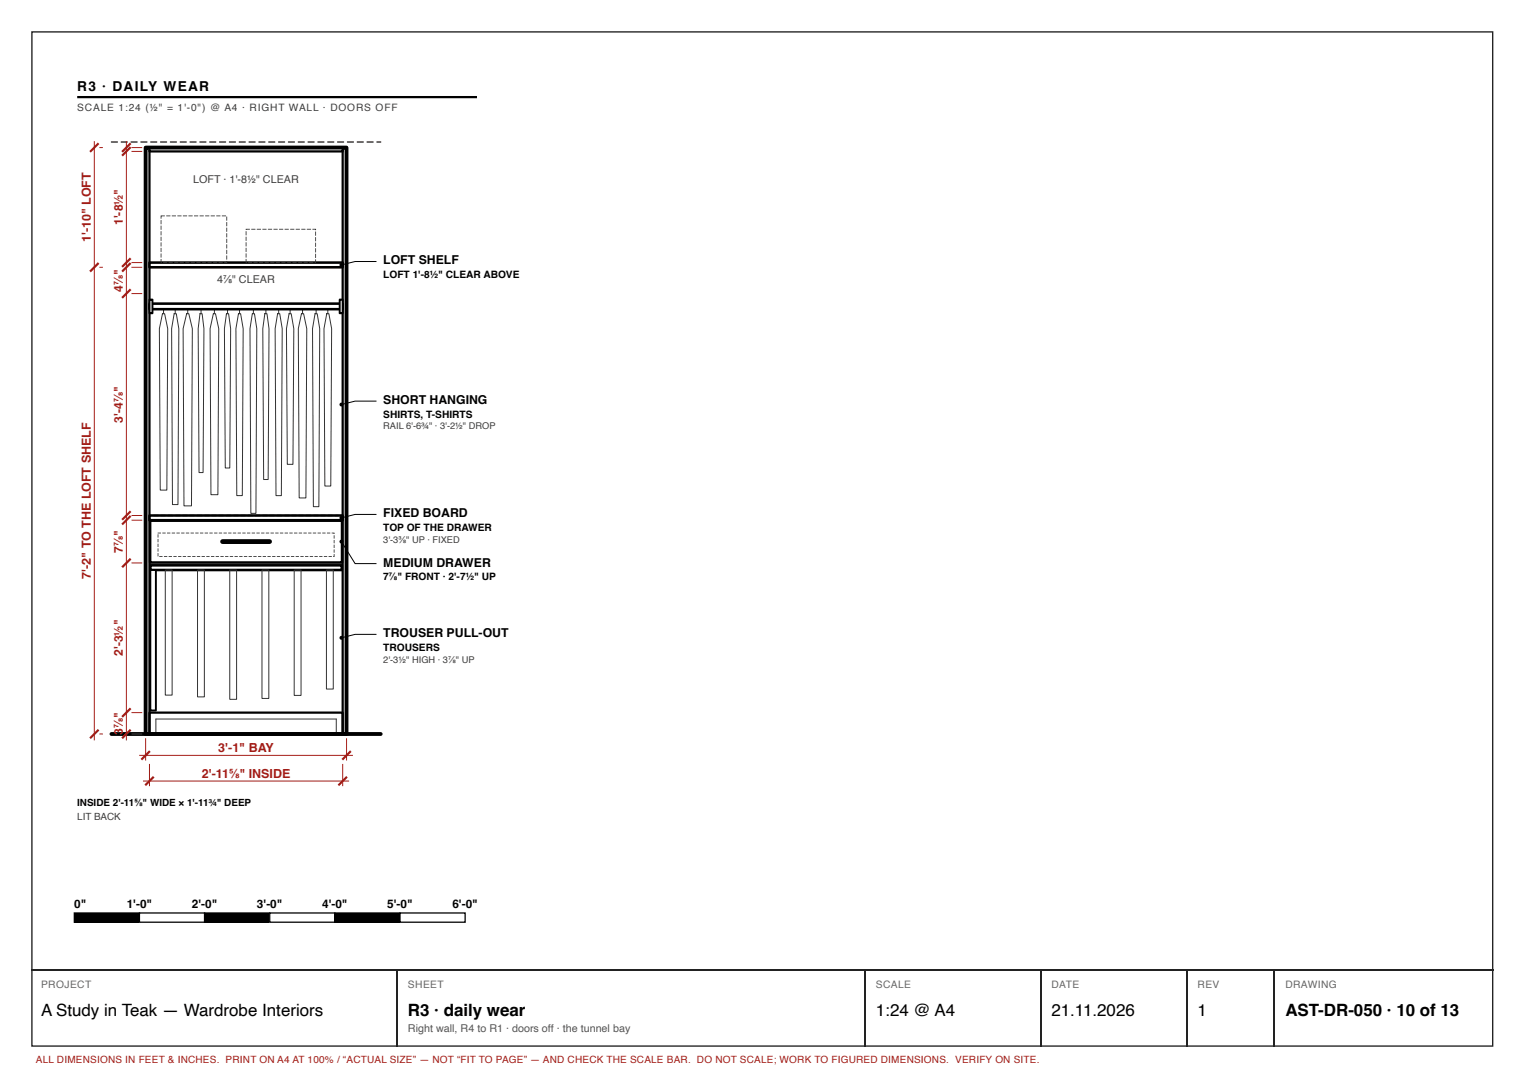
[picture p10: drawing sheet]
<svg xmlns="http://www.w3.org/2000/svg" width="297mm" height="210mm" viewBox="0 0 297 210" stroke-linecap="round" stroke-linejoin="round" font-family="sans-serif">
<path d="M6.2 6.2h284.7v197.7h-284.7z" fill="none" stroke="#222" stroke-width=".26"/>
<path d="M15 18.9h78" fill="none" stroke="#000" stroke-width=".44"/>
<path d="M21.6 27.6h1.3l.1 .1-.1 .1h-1.2zM23.6 27.6h1.2l.1 .1-.1 .1h-1.2zM25.5 27.6h1.2l.1 .1-.1 .1h-1.2zM27.4 27.6h1.2l.1 .1-.1 .1h-1.1zM29.3 27.6h1.2l.2 .1-.2 .1h-1.1zM31.2 27.6h1.3l.1 .1-.1 .1h-1.2zM33.1 27.6h1.3l.1 .1-.1 .1h-1.2zM35.1 27.6h1.2l.1 .1-.1 .1h-1.2zM37 27.6h1.2l.1 .1-.1 .1h-1.2zM38.9 27.6h1.2l.1 .1-.1 .1h-1.1zM40.8 27.6h1.2l.2 .1-.2 .1h-1.1zM42.7 27.6h1.3l.1 .1-.1 .1h-1.2zM44.6 27.6h1.3l.1 .1-.1 .1h-1.2zM46.5 27.6h1.3l.1 .1-.1 .1h-1.2zM48.5 27.6h1.2l.1 .1-.1 .1h-1.2zM50.4 27.6h1.2l.1 .1-.1 .1h-1.1zM52.3 27.6h1.2l.2 .1-.2 .1h-1.1zM54.2 27.6h1.3l.1 .1-.1 .1h-1.2zM56.1 27.6h1.3l.1 .1-.1 .1h-1.2zM58 27.6h1.3l.1 .1-.1 .1h-1.2zM60 27.6h1.2l.1 .1-.1 .1h-1.2zM61.9 27.6h1.2l.1 .1-.1 .1h-1.1zM63.8 27.6h1.2l.2 .1-.2 .1h-1.1zM65.7 27.6h1.3l.1 .1-.1 .1h-1.2zM67.6 27.6h1.3l.1 .1-.1 .1h-1.2zM69.5 27.6h1.3l.1 .1-.1 .1h-1.2zM71.5 27.6h1.2l.1 .1-.1 .1h-1.2zM73.4 27.6h.8l.1 .1-.8 .1z" fill="#000"/>
<path d="M21.7 143h52.5" fill="none" stroke="#000" stroke-width=".75"/>
<path d="M28.4 28.8h.7v114.2h-.7z" fill="#fff"/>
<path d="M28.4 28.8h.7v114.2h-.7z" fill="none" stroke="#000" stroke-width=".44"/>
<path d="M66.8 28.8h.7v114.2h-.7z" fill="#fff"/>
<path d="M66.8 28.8h.7v114.2h-.7z" fill="none" stroke="#000" stroke-width=".44"/>
<path d="M29.1 28.8h37.7v.7h-37.7z" fill="#fff"/>
<path d="M29.1 28.8h37.7v.7h-37.7zM29.1 138.9h37.7v4.1h-37.7z" fill="none" stroke="#000" stroke-width=".44"/>
<path d="M30.4 143v-2.9h35.1v2.9" fill="none" stroke="#333" stroke-width=".19"/>
<path d="M28.4 28.8h39.1v114.2h-39.1z" fill="none" stroke="#000" stroke-width=".75"/>
<path d="M29.3 110.2h37.3v.9h-37.3z" fill="#fff"/>
<path d="M29.3 110.2h37.3v.9h-37.3z" fill="none" stroke="#000" stroke-width=".5"/>
<path d="M29.3 111.1h1.1v27.4h-1.1z" fill="#fff"/>
<path d="M29.3 111.1h1.1v27.4h-1.1z" fill="none" stroke="#000" stroke-width=".37"/>
<path d="M32.2 111.1h1.3v24.4h-1.3zM38.5 111.1h1.3v24.7h-1.3zM44.8 111.1h1.3v25.2h-1.3zM51.1 111.1h1.3v25h-1.3zM57.3 111.1h1.4v24.4h-1.4zM63.6 111.1h1.4v23.2h-1.4z" fill="none" stroke="#333" stroke-width=".19"/>
<path d="M29.3 101.5h37.4v8.1h-37.4z" fill="#fff"/>
<path d="M29.3 101.5h37.4v8.1h-37.4z" fill="none" stroke="#000" stroke-width=".5"/>
<path d="M43.4 105.5h9.1" fill="none" stroke="#000" stroke-width=".94"/>
<path d="M31.7 103.8l.6 .1-.6 .1zM32.6 103.8l.6 .1-.6 .1zM33.5 103.8l.6 .1-.6 .1zM34.4 103.8l.6 .1-.5 .1zM35.3 103.8l.7 .1-.6 .1zM36.2 103.8l.7 .1-.6 .1zM37.2 103.8l.6 .1-.6 .1zM38.1 103.8l.6 .1-.6 .1zM39 103.8l.6 .1-.6 .1zM39.9 103.8l.6 .1-.5 .1zM40.8 103.8l.7 .1-.6 .1zM41.7 103.8l.7 .1-.6 .1zM42.7 103.8l.6 .1-.6 .1zM43.6 103.8l.6 .1-.6 .1zM44.5 103.8l.6 .1-.6 .1zM45.4 103.8l.6 .1-.5 .1zM46.3 103.8l.7 .1-.6 .1zM47.2 103.8l.7 .1-.6 .1zM48.2 103.8l.6 .1-.6 .1zM49.1 103.8l.6 .1-.6 .1zM50 103.8l.6 .1-.6 .1zM50.9 103.8l.6 .1-.5 .1zM51.8 103.8l.7 .1-.6 .1zM52.7 103.8l.7 .1-.6 .1zM53.6 103.8l.7 .1-.6 .1zM54.6 103.8l.6 .1-.6 .1zM55.5 103.8l.6 .1-.6 .1zM56.4 103.8l.6 .1-.5 .1zM57.3 103.8l.7 .1-.6 .1zM58.2 103.8l.7 .1-.6 .1zM59.1 103.8l.7 .1-.6 .1zM60.1 103.8l.6 .1-.6 .1zM61 103.8l.6 .1-.6 .1zM61.9 103.8l.6 .1-.5 .1zM62.8 103.8l.7 .1-.6 .1zM63.7 103.8l.7 .1-.6 .1zM64.6 103.8h.6v.2h-.1v-.1l-.4 .1zM65.1 104.3l.1 .1-.1 .6zM65.1 105.2l.1 .1-.1 .6zM65.1 106.2h.1l-.1 .6zM65.1 107.1h.1l-.1 .6zM65.1 108l.1 .1-.1 .4h-.2h.2zM64 108.4l.7 .1h-.6zM63.1 108.4l.7 .1h-.6zM62.2 108.4l.7 .1h-.6zM61.3 108.4l.6 .1h-.5zM60.4 108.4l.6 .1h-.6zM59.5 108.4l.6 .1h-.6zM58.5 108.4l.7 .1h-.6zM57.6 108.4l.7 .1h-.6zM56.7 108.4l.7 .1h-.6zM55.8 108.4l.6 .1h-.5zM54.9 108.4l.6 .1h-.6zM54 108.4l.6 .1h-.6zM53 108.4l.7 .1h-.6zM52.1 108.4l.7 .1h-.6zM51.2 108.4l.7 .1h-.6zM50.3 108.4l.6 .1h-.5zM49.4 108.4l.6 .1h-.6zM48.5 108.4l.6 .1h-.6zM47.5 108.4l.7 .1h-.6zM46.6 108.4l.7 .1h-.6zM45.7 108.4l.7 .1h-.6zM44.8 108.4l.6 .1h-.5zM43.9 108.4l.6 .1h-.6zM43 108.4l.6 .1h-.6zM42 108.4l.7 .1h-.6zM41.1 108.4l.7 .1h-.6zM40.2 108.4l.7 .1h-.6zM39.3 108.4l.6 .1h-.5zM38.4 108.4l.6 .1h-.6zM37.5 108.4l.6 .1h-.6zM36.5 108.4l.7 .1h-.6zM35.6 108.4l.7 .1h-.6zM34.7 108.4l.7 .1h-.6zM33.8 108.4l.6 .1h-.5zM32.9 108.4l.6 .1h-.6zM32 108.4l.6 .1h-.6zM31 108.4l.7 .1h-.6zM30.7 107.8l.2 .1-.1 .5zM30.7 106.9h.2l-.1 .6zM30.7 106h.2l-.1 .6zM30.7 105l.2 .1-.1 .6zM30.7 104.1l.2 .1-.1 .6zM30.7 103.8l.7 .1-.6 .1z" fill="#333"/>
<path d="M29.1 100.5h37.7v.9h-37.7z" fill="#fff"/>
<path d="M29.1 100.5h37.7v.9h-37.7z" fill="none" stroke="#000" stroke-width=".5"/>
<g fill="none" stroke="#333" stroke-width=".19">
<path d="M31.9 59.3v1.8M34.1 59.3v1.8M36.6 59.3v1.8M39.2 59.3v1.8M41.8 59.3v1.8M44.3 59.3v1.8M46.7 59.3v1.8M49.4 59.3v1.8M51.8 59.3v1.8M54.3 59.3v1.8M56.5 59.3v1.8M59 59.3v1.8"/>
<path d="M61.6 59.3v1.8M63.9 59.3v1.8M31.7 61.1h.4l.6 2.9-.2 31.5h-1.3l-.1-31.5zM33.9 61.1h.5l.5 2.9-.2 34.3h-1.1l-.2-34.3zM36.4 61.1h.4l.7 2.9-.2 34.6h-1.4l-.2-34.6zM39 61.1h.4l.3 2.9-.1 28.1h-.8l-.2-28.1zM41.6 61.1h.4l.6 2.9-.1 32.4h-1.4l-.2-32.4zM44.1 61.1h.5l.4 2.9-.2 27.2h-.9l-.2-27.2zM46.5 61.1h.4l.5 2.9-.2 32.6h-1.1l-.1-32.6zM49.2 61.1h.4l.4 2.9-.1 36h-1l-.2-36zM51.6 61.1h.4l.4 2.9-.1 29.4h-.9l-.2-29.4zM54.1 61.1h.4l.5 2.9-.2 32.6h-1l-.2-32.6z"/>
<path d="M56.3 61.1h.5l.5 2.9-.2 26.5h-1.1l-.2-26.5zM58.8 61.1h.4l.6 2.9-.2 33h-1.3l-.2-33zM61.4 61.1h.4l.5 2.9-.2 34.7h-1l-.2-34.7zM63.7 61.1h.4l.5 2.9-.1 30.7h-1.2l-.2-30.7z"/>
</g>
<path d="M29.9 100.4l.9-.1 .1 .2-.1 .1h-.8zM31.3 100.4l.9-.1 .1 .2-.1 .1h-.8zM32.7 100.4l.9-.1 .2 .2-.2 .1h-.8zM34.1 100.4l.9-.1 .2 .2-.2 .1h-.8zM35.5 100.4l1-.1 .1 .2-.1 .1h-.9zM37 100.4l.9-.1 .1 .2-.1 .1h-.9zM38.4 100.4l.9-.1 .1 .2-.1 .1h-.8zM39.8 100.4l.9-.1 .1 .2-.1 .1h-.8zM41.2 100.4l.9-.1 .2 .2-.2 .1h-.8zM42.6 100.4l.9-.1 .2 .2-.2 .1h-.8zM44 100.4l1-.1 .1 .2-.1 .1h-.9zM45.5 100.4l.9-.1 .1 .2-.1 .1h-.9zM46.9 100.4l.9-.1 .1 .2-.1 .1h-.8zM48.3 100.4l.9-.1 .1 .2-.1 .1h-.8zM49.7 100.4l.9-.1 .2 .2-.2 .1h-.8zM51.1 100.4l.9-.1 .2 .2-.2 .1h-.8zM52.5 100.4l1-.1 .1 .2-.1 .1h-.9zM54 100.4l.9-.1 .1 .2-.1 .1h-.9zM55.4 100.4l.9-.1 .1 .2-.1 .1h-.8zM56.8 100.4l.9-.1 .1 .2-.1 .1h-.8zM58.2 100.4l.9-.1 .2 .2-.2 .1h-.8zM59.6 100.4l.9-.1 .2 .2-.2 .1h-.8zM61 100.4l1-.1 .1 .2-.1 .1h-.9zM62.5 100.4l.9-.1 .1 .2-.1 .1h-.9zM63.9 100.4l.9-.1 .1 .2-.1 .1h-.8zM65.3 100.4l.7-.1 .1 .2-.1 .1h-.6z" fill="#000"/>
<path d="M29.1 59.2h37.7v1.1h-37.7z" fill="#fff"/>
<path d="M29.1 59.2h37.7v1.1h-37.7z" fill="none" stroke="#000" stroke-width=".5"/>
<path d="M29.1 58.4h.6v2.6h-.6z" fill="#fff"/>
<path d="M29.1 58.4h.6v2.6h-.6z" fill="none" stroke="#000" stroke-width=".37"/>
<path d="M66.2 58.4h.6v2.6h-.6z" fill="#fff"/>
<path d="M66.2 58.4h.6v2.6h-.6z" fill="none" stroke="#000" stroke-width=".37"/>
<path d="M29.1 51.2h37.7v.9h-37.7z" fill="#fff"/>
<path d="M29.1 51.2h37.7v.9h-37.7z" fill="none" stroke="#000" stroke-width=".5"/>
<g fill="#333">
<path d="M32.4 42l.8 .1-.7 .1zM33.5 42l.8 .1-.7 .1zM34.6 42l.8 .1-.8 .1zM35.7 42l.8 .1-.8 .1zM36.7 42l.9 .1-.8 .1zM37.8 42l.8 .1-.7 .1zM38.9 42l.8 .1-.7 .1zM40 42l.8 .1-.7 .1zM41.1 42l.8 .1-.8 .1zM42.2 42l.8 .1-.8 .1zM43.2 42l.9 .1-.8 .1zM44.1 42.2l.2 .1-.1 .7zM44.1 43.3l.2 .1-.1 .7zM44.1 44.4h.2l-.1 .8zM44.1 45.5h.2l-.1 .8zM44.1 46.5l.2 .1-.1 .8zM44.1 47.6l.2 .1-.1 .7zM44.1 48.7l.2 .1-.1 .7zM44.1 49.8l.2 .1-.1 .7zM43.7 51.1l.5 .1-.1-.3h.2v.3l-.5 .1zM42.6 51.1l.8 .1-.7 .1zM41.5 51.1l.8 .1-.7 .1zM40.4 51.1l.9 .1-.8 .1zM39.4 51.1l.8 .1-.8 .1zM38.3 51.1l.8 .1-.8 .1zM37.2 51.1l.8 .1-.7 .1zM36.1 51.1l.8 .1-.7 .1zM35 51.1l.8 .1-.7 .1zM33.9 51.1l.9 .1-.8 .1zM32.9 51.1l.8 .1-.8 .1zM31.8 51.1l.8 .1-.8 .1zM31.3 50.5h.2l-.1 .8-.1-.1zM31.3 49.4l.2 .1-.1 .7zM31.3 48.3l.2 .1-.1 .7zM31.3 47.2l.2 .1-.1 .7zM31.3 46.2h.2l-.1 .8zM31.3 45.1h.2l-.1 .8zM31.3 44h.2l-.1 .8zM31.3 42.9l.2 .1-.1 .7zM31.3 42l.8 .1h-.7v.5z"/>
<path d="M49 44.6l.8 .1-.8 .1zM50.1 44.6l.8 .1-.8 .1zM51.1 44.6l.9 .1-.8 .1zM52.2 44.6l.8 .1-.7 .1zM53.3 44.6l.8 .1-.7 .1zM54.4 44.6l.8 .1-.7 .1zM55.5 44.6l.8 .1-.8 .1zM56.6 44.6l.8 .1-.8 .1zM57.6 44.6l.9 .1-.8 .1zM58.7 44.6l.8 .1-.7 .1zM59.8 44.6l.8 .1-.7 .1zM60.9 44.6h.6l.1 .2h-.1v-.1l-.5 .1zM61.5 45.1l.1 .1-.1 .8zM61.5 46.2l.1 .1-.1 .7zM61.5 47.3l.1 .1-.1 .7zM61.5 48.4l.1 .1-.1 .7zM61.5 49.5h.1l-.1 .8zM61.5 50.6h.1l-.1 .7-.2-.1h.2zM60.3 51.1l.8 .1-.8 .1zM59.2 51.1l.8 .1-.8 .1zM58.1 51.1l.8 .1-.7 .1zM57 51.1l.8 .1-.7 .1zM55.9 51.1l.8 .1-.7 .1zM54.8 51.1l.9 .1-.8 .1zM53.8 51.1l.8 .1-.8 .1zM52.7 51.1l.8 .1-.8 .1zM51.6 51.1l.8 .1-.7 .1zM50.5 51.1l.8 .1-.7 .1zM49.4 51.1l.8 .1-.7 .1zM48.3 51.1l.9 .1-.8 .1zM47.9 50.5h.1v.8l-.1-.1zM47.9 49.4l.1 .1v.7zM47.9 48.3l.1 .1v.7zM47.9 47.2l.1 .1v.7zM47.9 46.1l.1 .1v.8zM47.9 45.1h.1v.8zM47.9 44.6l.8 .1h-.7v.1z"/>
</g>
<g fill="none" stroke="#a51d17" stroke-width=".19">
<path d="M18.4 27.5v116.8M19.4 28.8h.6M24.6 27.5v116.8M25.6 28.8h2.1M25.6 29.5h2.1M19.4 52.1h.6M25.6 51.2h2.1M25.6 52.1h2.1M25.6 57.2h2.1M25.6 100.5h2.1M25.6 101.4h2.1M25.6 109.7h2.1"/>
<path d="M25.6 138.9h2.1M19.4 143h.6M25.6 143h2.1M27.1 147.2h41.7M27.9 152.2h40.1M28.4 143.9v4.3M29.1 148.9v4.3M66.8 148.9v4.3M67.5 143.9v4.3"/>
</g>
<g fill="none" stroke="#a51d17" stroke-width=".42">
<path d="M19.2 27.9l-1.7 1.7M25.5 27.9l-1.7 1.7M25.5 28.7l-1.7 1.6M19.2 51.3l-1.7 1.6M25.5 50.3l-1.7 1.7M25.5 51.3l-1.7 1.6M25.5 56.4l-1.7 1.6M25.5 99.6l-1.7 1.7M25.5 100.5l-1.7 1.7M25.5 108.9l-1.7 1.6M25.5 138l-1.7 1.7M19.2 142.2l-1.7 1.7"/>
<path d="M25.5 142.2l-1.7 1.7M29.2 146.4l-1.7 1.6M30 151.4l-1.7 1.6M67.6 151.4l-1.6 1.6M68.4 146.4l-1.7 1.6"/>
</g>
<path d="M73.4 51h-4.2l-2.7 .6M73.4 78.2h-4.2l-2.7 .6M66.5 105.5l2.7 4.3h4.2M73.4 100.3h-4.2l-2.7 .6M73.4 123.6h-4.2l-2.7 .7" fill="none" stroke="#000" stroke-width=".19"/>
<g fill="#000">
<path d="M14.5 177.9h12.7v1.8h-12.7z"/>
<circle cx="66.5" cy="51.6" r=".38"/>
<circle cx="66.5" cy="78.8" r=".38"/>
<circle cx="66.5" cy="105.5" r=".38"/>
<circle cx="66.5" cy="100.9" r=".38"/>
<circle cx="66.5" cy="124.3" r=".38"/>
</g>
<path d="M14.5 177.9h12.7v1.8h-12.7z" fill="none" stroke="#000" stroke-width=".25"/>
<path d="M27.2 177.9h12.7v1.8h-12.7z" fill="#fff"/>
<path d="M27.2 177.9h12.7v1.8h-12.7zM39.9 177.9h12.7v1.8h-12.7z" fill="none" stroke="#000" stroke-width=".25"/>
<path d="M39.9 177.9h12.7v1.8h-12.7z" fill="#000"/>
<path d="M52.6 177.9h12.7v1.8h-12.7z" fill="#fff"/>
<path d="M52.6 177.9h12.7v1.8h-12.7zM65.3 177.9h12.7v1.8h-12.7z" fill="none" stroke="#000" stroke-width=".25"/>
<path d="M65.3 177.9h12.7v1.8h-12.7z" fill="#000"/>
<path d="M78 177.9h12.6v1.8h-12.6z" fill="#fff"/>
<path d="M78 177.9h12.6v1.8h-12.6z" fill="none" stroke="#000" stroke-width=".25"/>
<path d="M6.1 189h284.9M77.4 189.2v14.8M168.7 189.2v14.8M202.8 189.2v14.8M231.4 189.2v14.8M248.3 189.2v14.8" fill="none" stroke="#222" stroke-width=".26"/>
<g font-size="3.3">
<text x="8" y="197.9">A Study in Teak — Wardrobe Interiors</text>
<text x="79.5" y="197.9">R3 · daily wear</text>
<text x="170.7" y="197.9">1:24 @ A4</text>
<text x="204.9" y="197.9">21.11.2026</text>
<text x="233.4" y="197.9">1</text>
<text x="250.5" y="197.9">AST-DR-050 · 10 of 13</text>
</g>
<text font-size="2.7" x="15" y="17.7">R3 · DAILY WEAR</text>
<g font-size="2.4" fill="#a51d17">
<text x="17.7" y="47.2" transform="rotate(-90 17.7 47.2)">1'-10&quot; LOFT</text>
<text x="24" y="43.9" transform="rotate(-90 24 43.9)">1'-8½&quot;</text>
<text x="24" y="56.9" transform="rotate(-90 24 56.9)">4⅞&quot;</text>
<text x="24" y="82.4" transform="rotate(-90 24 82.4)">3'-4⅞&quot;</text>
<text x="24" y="107.7" transform="rotate(-90 24 107.7)">7⅞&quot;</text>
<text x="17.7" y="112.8" transform="rotate(-90 17.7 112.8)">7'-2&quot; TO THE LOFT SHELF</text>
<text x="24" y="127.8" transform="rotate(-90 24 127.8)">2'-3½&quot;</text>
<text x="24" y="143.2" transform="rotate(-90 24 143.2)">3⅞&quot;</text>
<text x="42.5" y="146.5">3'-1&quot; BAY</text>
<text x="39.3" y="151.5">2'-11⅝&quot; INSIDE</text>
</g>
<g font-size="2.4">
<text x="74.7" y="51.5">LOFT SHELF</text>
<text x="74.7" y="78.7">SHORT HANGING</text>
<text x="74.7" y="100.8">FIXED BOARD</text>
<text x="74.7" y="110.4">MEDIUM DRAWER</text>
<text x="74.7" y="124.2">TROUSER PULL-OUT</text>
</g>
<g font-size="2.3">
<text x="14.5" y="176.9">0&quot;</text>
<text x="24.7" y="176.9">1'-0&quot;</text>
<text x="37.4" y="176.9">2'-0&quot;</text>
<text x="50.1" y="176.9">3'-0&quot;</text>
<text x="62.8" y="176.9">4'-0&quot;</text>
<text x="75.5" y="176.9">5'-0&quot;</text>
<text x="88.2" y="176.9">6'-0&quot;</text>
</g>
<g font-size="2.1" fill="#3d3d3d">
<text x="37.7" y="35.7">LOFT · 1'-8½&quot; CLEAR</text>
<text x="42.3" y="55.2">4⅞&quot; CLEAR</text>
</g>
<text font-size="2.1" fill="#555" x="79.5" y="201.1">Right wall, R4 to R1 · doors off · the tunnel bay</text>
<text font-size="2" fill="#3d3d3d" x="15" y="21.7">SCALE 1:24 (½&quot; = 1'-0&quot;) @ A4 · RIGHT WALL · DOORS OFF</text>
<g font-size="2">
<text x="74.7" y="54.2">LOFT 1'-8½&quot; CLEAR ABOVE</text>
<text x="74.7" y="81.4">SHIRTS, T-SHIRTS</text>
<text x="74.7" y="103.5">TOP OF THE DRAWER</text>
<text x="74.7" y="113.1">7⅞&quot; FRONT · 2'-7½&quot; UP</text>
<text x="74.7" y="126.9">TROUSERS</text>
</g>
<g font-size="2" fill="#666">
<text x="8" y="192.6">PROJECT</text>
<text x="79.5" y="192.6">SHEET</text>
<text x="170.7" y="192.6">SCALE</text>
<text x="204.9" y="192.6">DATE</text>
<text x="233.4" y="192.6">REV</text>
<text x="250.5" y="192.6">DRAWING</text>
</g>
<text font-size="1.9" x="15" y="157">INSIDE 2'-11⅝&quot; WIDE × 1'-11¾&quot; DEEP</text>
<text font-size="1.9" fill="#3d3d3d" x="15" y="159.9">LIT BACK</text>
<text font-size="1.9" fill="#a51d17" x="7" y="207.2">ALL DIMENSIONS IN FEET &amp; INCHES. PRINT ON A4 AT 100% / “ACTUAL SIZE” — NOT “FIT TO PAGE” — AND CHECK THE SCALE BAR. DO NOT SCALE; WORK TO FIGURED DIMENSIONS. VERIFY ON SITE.</text>
<g font-size="1.8" fill="#3d3d3d">
<text x="74.7" y="83.7">RAIL 6'-6¾&quot; · 3'-2½&quot; DROP</text>
<text x="74.7" y="105.7">3'-3⅜&quot; UP · FIXED</text>
<text x="74.7" y="129.1">2'-3½&quot; HIGH · 3⅞&quot; UP</text>
</g>
</svg>
